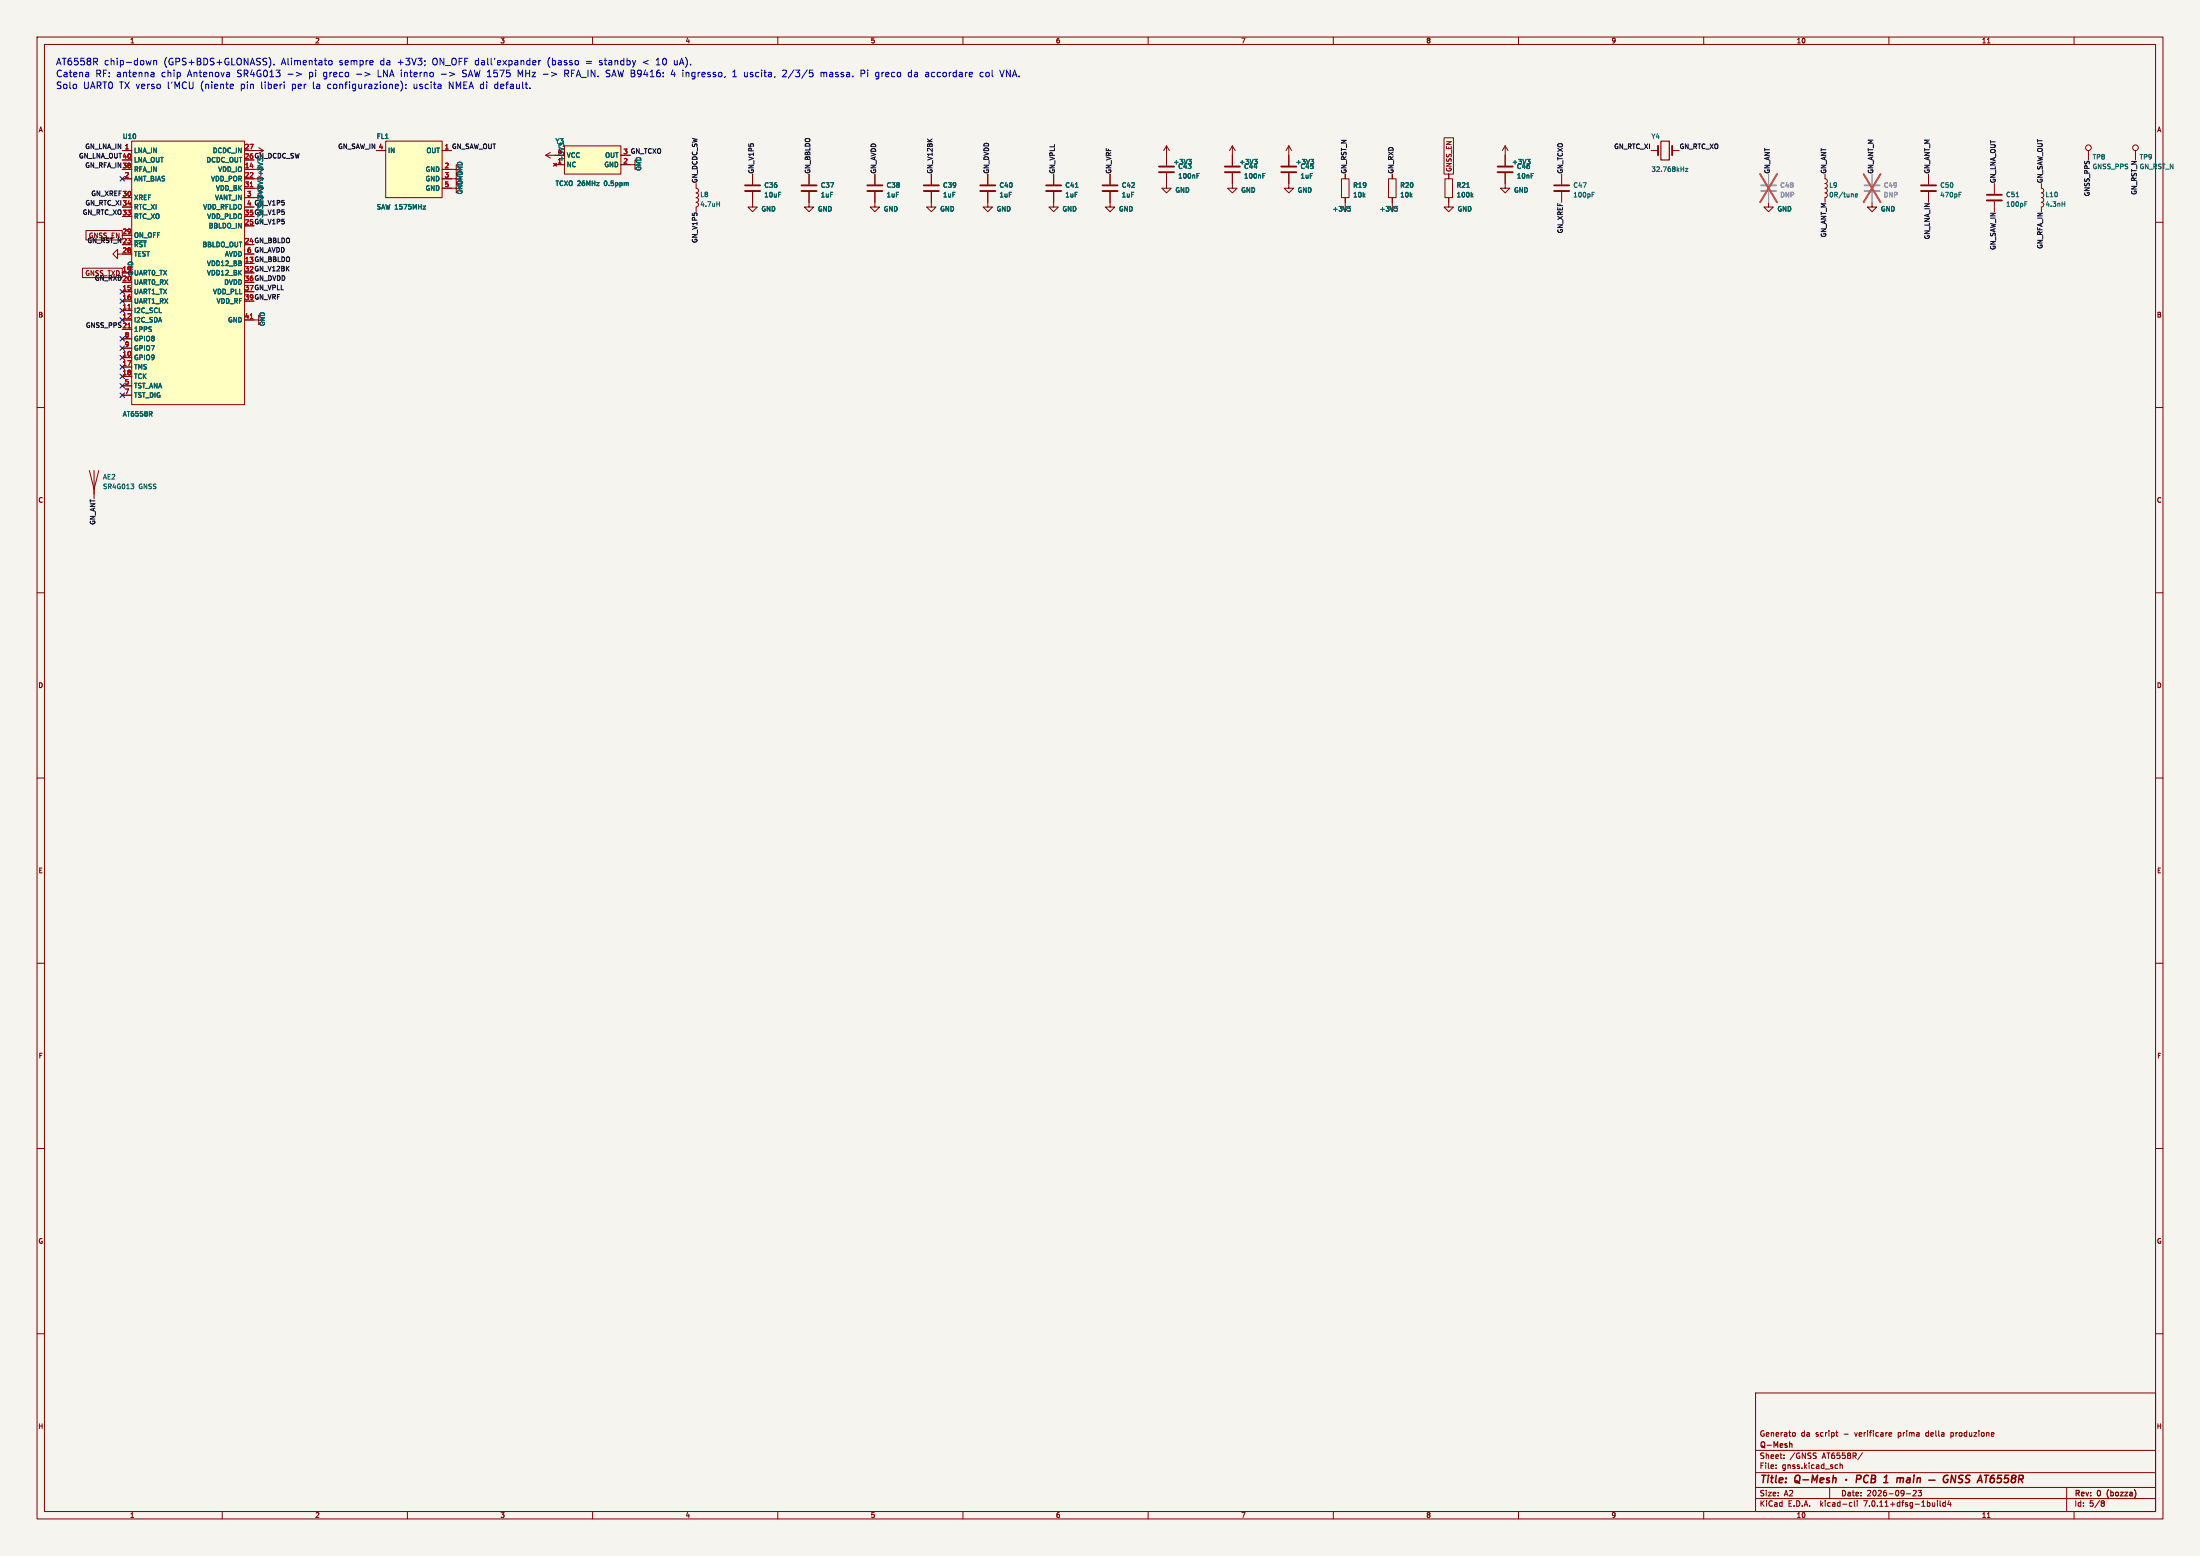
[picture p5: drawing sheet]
<svg xmlns="http://www.w3.org/2000/svg" width="594mm" height="420mm" viewBox="0 0 594 420" stroke-linecap="round" stroke-linejoin="round" font-family="sans-serif">
<path d="M0 0h594v420h-594z" fill="#f5f4ef" stroke="#f5f4ef" stroke-width=".27"/>
<g fill="none" stroke="#840000" stroke-width=".27">
<path d="M10 10h574v400h-574zM12 12h570v396h-570zM60 10v2M110 10v2M160 10v2M210 10v2M260 10v2M310 10v2M360 10v2M410 10v2M460 10v2M510 10v2"/>
<path d="M536.6 11.6h.7M560 10v2M35.6 38.1h30.4v71.1h-30.4zM69.8 39.9l1.3 .7M104.1 38.1h15.3v15.2h-15.3zM152.4 39.4h15.2v7.6h-15.2zM315 39.4v5.3M315 39.4l-.8 1.2M315 39.4l.7 1.2M332.7 39.4v5.3M332.7 39.4l-.7 1.2M332.7 39.4l.8 1.2"/>
<path d="M348 39.4v5.3M348 39.4l-.8 1.2M348 39.4l.7 1.2M389.9 37.2h2.5v9.8h-2.5zM406.4 39.4l-.8 1.2M406.4 39.4v5.3M406.4 39.4l.8 1.2M10 60h2M33 40.6h2.6M33 45.7h2.6M33 48.3h2.6M33 53.3h2.6"/>
<path d="M33 58.4h2.6M33 55.9h2.6M33 43.2h2.6M66 40.6h5.1M66 45.7h5.1M66 48.3h5.1M66 50.8h5.1M66 53.3h5.1M71.1 40.6l-1.3 .8M101.6 40.6h2.5M119.4 50.8h3.8v-1.3l1.3 1.3-1.3 1.3v-1.3M119.4 45.7h3.8v-1.2l1.3 1.2-1.3 1.3v-1.3"/>
<path d="M119.4 48.3h3.8v-1.3l1.3 1.3-1.3 1.2v-1.2M119.4 40.6h2.5M147.3 41.9h5.1M147.3 41.9l1.3 .8M148.6 41.1l-1.3 .8M149.5 44.1l.7 .7M149.9 44.5h2.5M150.2 44.1l-.7 .7M167.6 44.5h3.8v-1.3l1.3 1.3-1.3 1.2v-1.2M167.6 41.9h2.6M188 49.5v1.3l.4 .2 .2 .4-.2 .5-.4 .2 .4 .2 .2 .4-.2 .5-.4 .1 .4 .2 .2 .5-.2 .4-.4 .2 .4 .2 .2 .4-.2 .5-.4 .2v1.3M203.2 51.8v4.1h1.3l-1.3 1.3-1.3-1.3h1.3"/>
<path d="M203.2 47v2.8M218.4 51.8v4.1h1.3l-1.3 1.3-1.2-1.3h1.2M218.4 47v2.8M236.2 51.8v4.1h1.3l-1.3 1.3-1.3-1.3h1.3M236.2 47v2.8M251.5 51.8v4.1h1.2l-1.2 1.3-1.3-1.3h1.3M251.5 47v2.8M266.7 51.8v4.1h1.3l-1.3 1.3-1.3-1.3h1.3M266.7 47v2.8M284.5 51.8v4.1h1.2l-1.2 1.3-1.3-1.3h1.3M284.5 47v2.8M299.7 51.8v4.1h1.3l-1.3 1.3-1.3-1.3h1.3"/>
<path d="M299.7 47v2.8M315 46.7v4.1h1.2l-1.2 1.3-1.3-1.3h1.3M332.7 46.7v4.1h1.3l-1.3 1.3-1.2-1.3h1.2M348 46.7v4.1h1.2l-1.2 1.3-1.3-1.3h1.3M362.2 48.3h2v5h-2zM363.2 47v1.3M363.2 53.3v3.9M374.9 48.3h2v5h-2zM375.9 47v1.3M375.9 53.3v3.9M390.1 48.3h2.1v5h-2.1zM391.2 53.3v2.6h1.2l-1.2 1.3-1.3-1.3h1.3"/>
<path d="M391.2 47v1.3M406.4 46.7v4.1h1.3l-1.3 1.3-1.3-1.3h1.3M421.6 47v2.8M421.6 51.8v2.8M445.8 40.6h1.9M451.5 40.6h1.9M477.5 54.6v1.3h1.3l-1.3 1.3-1.3-1.3h1.3M492.8 47v1.3l.4 .1 .2 .5-.2 .4-.4 .2 .4 .2 .2 .5-.2 .4-.4 .2 .4 .2 .2 .4-.2 .5-.4 .2 .4 .2 .2 .4-.2 .5-.4 .1v1.3M505.5 54.6v1.3h1.2l-1.2 1.3-1.3-1.3h1.3M520.7 47v2.8M520.7 51.8v2.8M538.5 49.5v2.8"/>
<path d="M538.5 54.4v2.8M551.2 49.5v1.3l.4 .2 .2 .4-.2 .5-.4 .2 .4 .2 .2 .4-.2 .5-.4 .1 .4 .2 .2 .5-.2 .4-.4 .2 .4 .2 .2 .4-.2 .5-.4 .2v1.3M563.9 40.6v2.6M576.6 40.6v2.6M582 60h2M22.3 72.4h10.7v2.5h-10.7zM23.2 62.2h9.8v2.6h-9.8zM31.7 68.6v-1.3l-1.2 1.3 1.2 1.3v-1.3h3.9M33 78.7h2.6M33 73.7h2.6M33 76.2h2.6M33 66h2.6"/>
<path d="M33 63.5h2.6M66 68.6h2.6M33 96.5h2.6M33 83.8h2.6M33 86.4h2.6M33 81.3h2.6M33 99.1h2.6M33 88.9h2.6M33 91.4h2.6M33 94h2.6M66 86.4h3.8v-1.3l1.3 1.3-1.3 1.2v-1.2M10 110h2"/>
<path d="M33 101.6h2.6M33 104.1h2.6M33 106.7h2.6M582 110h2M24.1 127l1.3 5.1 1.3-5.1M25.4 127v7.6M10 160h2M582 160h2M10 210h2M582 210h2M10 260h2M582 260h2"/>
<path d="M10 310h2M582 310h2M10 360h2M474 376h108v32h-108zM582 360h2M474 397.5h108M474 391.5h108M479.5 396.2v.2M479.5 395.4v.2M481.7 393.5v.2M481.7 392.7v.2M484.2 386.7l.5 .3v.5l-.5 .2"/>
<path d="M490.2 392.2h.2M490.3 393.1v.4M495.7 386.7h.5M495.7 395.4h.5M495.9 387.5l.3 .2M496.2 396.3l-.5 .1M496.8 395.5l.6-.1 .1 1M496.8 394.9v1.5M502.9 392.1l-1.3 1.9M510.1 386.7h.4l.2 .3-.7 .2M510.1 387.6h.6M526.7 386.7v1.5"/>
<path d="M526.7 387.6l.2 .1M526.9 386.7h-.2M538.3 386.7l.1 .3-.7 .2M60 408v2M110 408v2M160 408v2M210 408v2M260 408v2M310 408v2M360 408v2M410 408v2M460 408v2"/>
<path d="M474 404.5h108M474 401.5h108M494 401.5v3M499.6 405.6h.4M500 406.5l-.4 .1M500.7 405.1v1.3l.2 .2M501.5 405.1v.1M501.5 405.6v1M510 408v2M514.7 403.2h1.2M516.5 402.4l.6-.1 .3 .4-.9 1.1h.9M517.9 402.3h.9l-.5 .5 .4 .2v.6l-.2 .2-.6-.2"/>
<path d="M523.1 405.1v.1M523.1 405.6v1M523.8 405.1v1.3l.2 .2M525.2 405.6h-.4l-.3 .3 .2 .6h.5M525.2 405.1v1.5M526.2 405l-.3 1.1h.9M526.6 405.6v1M536.6 409.6h.7M558 401.5v6.5M560 408v2M567.6 405.1l.6 .3-.3 .3M567.6 405.7h.3"/>
<path d="M567.9 405.7l.3 .6-.6 .3"/>
<circle cx="563.9" cy="39.9" r=".76"/>
<circle cx="576.6" cy="39.9" r=".76"/>
</g>
<g fill="none" stroke="#840000" stroke-width=".4">
<path d="M498.5 399.3v.2M501.3 399.2l.9-.1 .3-.2-.1-.5-.2-.2h-.8l-.2 2M504.5 398.4a.96 .96 0 0 0-1.3 .5 .96 .96 0 0 0 .7 1.3l.4-.2M505.3 399.1h.7M505.4 398.2h.7l.3 .4-.4 .5 .3 .2 .1 .5-.5 .4h-.7zM508.8 398.8l.6-.6-.2 2M513.4 398.9l.6 .2-.2 1.1M526 398.3a.99 .99 0 0 0-1.3 .7 .99 .99 0 0 0 .7 1.2l.5-.2v-.7h-.3M528.1 398.2l-.3 2-.9-2-.2 2M530.1 398.3l-.8-.1-.3 .2-.1 .6 .8 .3 .2 .5-.5 .4-.7-.1M532 398.3l-.8-.1-.3 .2-.1 .6 .8 .3 .2 .5-.4 .4-.8-.1M534.1 399.6h.9"/>
<path d="M535.8 398.2h1.1M536.4 398.2l-.3 2M538.5 398.2l-.6 .1a1.38 1.38 0 0 0-.3 1.9l.7-.2 .2-.7-.3-.3-.6 .1-.2 .2M508.6 400.2h1.1M533.8 400.2l.9-2 .5 2"/>
</g>
<path d="M448.4 38.1h2.3v5.1h-2.3zM483.2 389.8l.6-.1v1" fill="none" stroke="#840000" stroke-width=".3"/>
<g fill="none" stroke="#006464" stroke-width=".27">
<path d="M114.2 55.6h.7l-.7 .9h.7M169.6 49.3v.8M193.5 55.1h.8M194.3 54.4v1.3M290.3 50.6h.8M320.9 43h.8l-.5 .5M321.4 43.5l.3 .5M323.2 47.4h.4M323.2 46.8h.6M338.7 43h.8l-.5 .5M339.2 43.5l.3 .5M341 47.4h.4"/>
<path d="M341 46.8h.6M353.9 43h.8l-.4 .5M354.4 43.5l.3 .5M363.8 55.7h.8l-.4 .5M364.4 56.2l.2 .2-.2 .6M376.5 55.7h.8l-.4 .5M377.1 56.2l.2 .2-.2 .6M396 50.6h.7M397.3 52.7l.4 .5M397.7 52.3l-.5 .5M412.3 43h.8l-.4 .5M412.9 43.5l.2 .5"/>
<path d="M429.9 52.5h.4M429.9 51.9h.6M455.1 45.5h.6l-.6 .8h.6M500.9 52.8l.7-.2-.1-.2-.4-.1-.2 .2 .1 .6h.5M528.9 52.5h.4M528.9 51.9h.6M544.3 53.1h.8M546.7 55.1h.4M546.7 54.4h.6M556.8 55.1h.7M557.5 54.4v1.3M36.3 65h3.2"/>
<path d="M40.6 111.7l.5 .6M41 111.2v.4M35.3 130.6h.8l-.4 .5M35.9 131.1l.2 .3-.2 .5"/>
</g>
<g fill="none" stroke="#840000" stroke-width=".51">
<path d="M447.7 39.4v2.5M451.5 39.4v2.5M201.2 51.6h4M201.2 50h4M216.4 51.6h4.1M216.4 50h4.1M234.2 51.6h4.1M234.2 50h4.1M249.4 51.6h4.1M249.4 50h4.1M264.7 51.6h4M264.7 50h4"/>
<path d="M282.4 51.6h4.1M282.4 50h4.1M297.7 51.6h4.1M297.7 50h4.1M312.9 46.5h4.1M312.9 45h4.1M330.7 46.5h4.1M330.7 45h4.1M345.9 46.5h4.1M345.9 45h4.1M404.4 46.5h4M404.4 45h4"/>
<path d="M419.6 51.6h4.1M419.6 50h4.1M518.7 51.6h4M518.7 50h4M536.4 54.1h4.1M536.4 52.6h4.1"/>
</g>
<path d="M475.5 51.6h4.1M475.5 50h4.1M503.4 51.6h4.1M503.4 50h4.1" fill="none" stroke="#9c9b98" stroke-width=".51"/>
<path d="M477.5 47v2.8M477.5 51.8v2.8M505.5 47v2.8M505.5 51.8v2.8" fill="none" stroke="#9c9b98" stroke-width=".27"/>
<path d="M475.2 47l4.6 7.6M479.8 47l-4.6 7.6M503.2 47l4.5 7.6M507.7 47l-4.5 7.6" fill="none" stroke="#eb3a3d" stroke-width=".46"/>
<g fill="#ffffc2" stroke="#ffffc2" stroke-width=".27">
<path d="M104.1 38.1h15.3v15.2h-15.3z"/>
<path d="M152.4 39.4h15.2v7.6h-15.2z"/>
<path d="M35.6 38.1h30.4v71.1h-30.4z"/>
</g>
<path d="M67.6 50.4h.7M34.5 83.4h.8M34.5 88.5h.8M67.6 85.9h.7" fill="none" stroke="#a90000" stroke-width=".27"/>
<g fill="none" stroke="#0000c2" stroke-width=".27">
<path d="M23.8 19.6l.1 1.1M23.9 19.9l-.1 .1M40.8 16.3l-.3 1.2-.4-.8M41 19.5l.5 .1 .1 1.1M41.5 16.3v1.2M41.5 16.5l.3-.2 .4 .1 .1 1.1M41.6 19.9l-.6 .1M72.6 15.5a2.07 2.07 0 0 1 0 2.7M74 17.4v.1M80 19.5l1.4 .5-1.4 .6M88.8 16.5l.3-.2 .5 .2 .1 .7-.2 .2-.4 .1-.3-.1zM98.5 19.5l1.4 .5-1.4 .6"/>
<path d="M125 19.1v.5M144.1 16.3l.5 .1 .1 .4-.9 .1M144.6 17.4l-.5 .1M145.5 16.3v1.2M146 16.3l-.5 .4M152.5 18.9v1.8M152.5 19.9h.7M152.9 19.9l.6 .8M177.2 17.5h1M177.5 16l-.3 .2M181.6 18.8l-.4 1.3h1.1M182.1 16.3v1l.2 .2"/>
<path d="M197.8 19.4l.6-.5v1.8M201 19.5l.1 1.1 .4 .1 .3-.1M201.8 19.5v1.2M211.3 19.1l.7-.2 .3 .5-1.1 1.3h1.1M221.7 19.7l.5-.2 .2 .3M221.7 19.5v1.2M222.4 19.8v.9M223 19.5l-.6 .3M232.5 19.9l.8-.1 .2-.3-.1-.4-.9-.2v1.8M245.6 19.5l.5 .1M246.1 18.9v1.8M265.5 19.6l-.5-.1-.4 .4 .2 .7h.7"/>
<path d="M266.3 19.6l-.1 .3 .1 .7M271.1 18.9l-.6 1.8M23.9 20.6l-.1 .1M41.6 20.6l-.6 .1M62.4 22.7l.5 .1 .1 .3-.8 .2M62.9 23.8l-.5 .1M76.7 22.1v.2M77.8 20h1.3M96.3 20h1.3M107.3 22.7l.3 .4-.9 .2M107.5 23.8l-.2 .1M108.2 21.9a2.06 2.06 0 0 1 0 2.7"/>
<path d="M109.6 23.7v.2M109.6 22.8v.2M124.9 20.6l.3 .1M133.7 22.8l-.1 .3 .1 .7M140.5 20.2l-.6-1.3v1.8M197.8 20.7h1.1M246.1 20.6l-.5 .1M271.7 20.7v-1.8l1.1 1.8"/>
</g>
<g fill="none" stroke="#000084" stroke-width=".27">
<path d="M32.4 47.7l1.2 1.2M33.6 47.7l-1.2 1.2M32.4 78.1l1.2 1.2M33.6 78.1l-1.2 1.2M32.4 95.9l1.2 1.2M32.4 98.5l1.2 1.2M32.4 80.7l1.2 1.2M32.4 93.4l1.2 1.2M32.4 90.8l1.2 1.2M32.4 83.2l1.2 1.2M32.4 85.8l1.2 1.2M33.6 95.9l-1.2 1.2"/>
<path d="M33.6 98.5l-1.2 1.2M33.6 80.7l-1.2 1.2M33.6 93.4l-1.2 1.2M33.6 90.8l-1.2 1.2M33.6 83.2l-1.2 1.2M33.6 85.8l-1.2 1.2M32.4 101l1.2 1.2M32.4 103.5l1.2 1.2M32.4 106.1l1.2 1.2M33.6 101l-1.2 1.2M33.6 103.5l-1.2 1.2M33.6 106.1l-1.2 1.2"/>
</g>
<g font-size="2.8" fill="#840000">
<text x="475" y="400.9">Title:</text>
<text x="484.7" y="400.9">Q-Mesh</text>
<text x="511.2" y="400.9">1</text>
<text x="515.4" y="400.9">main</text>
<text x="539.8" y="400.9">AT6558R</text>
</g>
<g font-size="2.5" fill="#0000c2">
<text x="15" y="17.7">AT6558R</text>
<text x="28" y="17.7">chip-down</text>
<text x="44.2" y="17.7">(GPS+BDS+GLONASS).</text>
<text x="76" y="17.7">Alimentato</text>
<text x="91.7" y="17.7">sempre</text>
<text x="102.8" y="17.7">da</text>
<text x="107.6" y="17.7">+3V3;</text>
<text x="117.1" y="17.7">ON_OFF dall'expander</text>
<text x="148.3" y="17.7">(basso</text>
<text x="158.8" y="17.7">=</text>
<text x="162.5" y="17.7">standby</text>
<text x="174.3" y="17.7">&lt;</text>
<text x="178" y="17.7">10</text>
<text x="182.9" y="17.7">uA).</text>
<text x="15" y="20.9">Catena</text>
<text x="25.7" y="20.9">RF: antenna</text>
<text x="43.6" y="20.9">chip</text>
<text x="50.7" y="20.9">Antenova</text>
<text x="64.2" y="20.9">SR4G013</text>
<text x="83.7" y="20.9">pi</text>
<text x="87.7" y="20.9">greco</text>
<text x="102.5" y="20.9">LNA interno</text>
<text x="119.8" y="20.9">-&gt;</text>
<text x="125.7" y="20.9">SAW 1575</text>
<text x="140.8" y="20.9">MHz -&gt;</text>
<text x="153.6" y="20.9">RFA_IN. SAW B9416:</text>
<text x="182.7" y="20.9">4</text>
<text x="185.9" y="20.9">ingresso,</text>
<text x="202.7" y="20.9">uscita,</text>
<text x="213.2" y="20.9">2/3/5</text>
<text x="223.6" y="20.9">massa.</text>
<text x="234.5" y="20.9">Pi</text>
<text x="238.6" y="20.9">greco</text>
<text x="247.5" y="20.9">da</text>
<text x="252.2" y="20.9">accordare</text>
<text x="267.1" y="20.9">col</text>
<text x="272.7" y="20.9">VNA.</text>
<text x="15" y="24.2">Solo</text>
<text x="22.4" y="24.2">UART0 TX verso</text>
<text x="45.3" y="24.2">l'MCU</text>
<text x="54.3" y="24.2">(niente</text>
<text x="65.2" y="24.2">pin</text>
<text x="70.8" y="24.2">liberi</text>
<text x="79.2" y="24.2">per</text>
<text x="85" y="24.2">la</text>
<text x="89" y="24.2">configurazione):</text>
<text x="112.3" y="24.2">uscita</text>
<text x="121.9" y="24.2">NMEA di</text>
<text x="134.5" y="24.2">default.</text>
</g>
<g font-size="2.1" fill="#840000">
<text x="475" y="388">Generato</text>
<text x="486.2" y="388">da</text>
<text x="490.2" y="388">script</text>
<text x="497.9" y="388">-</text>
<text x="501.1" y="388">verificare</text>
<text x="512.9" y="388">prima</text>
<text x="520.5" y="388">della</text>
<text x="527.4" y="388">produzione</text>
<text x="475" y="394">Sheet:</text>
<text x="475" y="391.2">Q-Mesh</text>
<text x="483.2" y="394">/GNSS</text>
<text x="492" y="394">AT6558R/</text>
<text x="475" y="396.7">File:</text>
<text x="481.1" y="396.7">gnss.kicad_sch</text>
<text x="475" y="406.9">KiCad</text>
<text x="475" y="404.1">Size:</text>
<text x="481.7" y="404.1">A2</text>
<text x="482.7" y="406.9">E.D.A.</text>
<text x="491.6" y="406.9">kicad-cli</text>
<text x="497" y="404.1">Date:</text>
<text x="503.5" y="406.9">7.0.11+dfsg-1build4</text>
<text x="504" y="404.1">2026-09-23</text>
<text x="560" y="404.3">Rev:</text>
<text x="560" y="406.9">Id:</text>
<text x="564.1" y="406.9">5/8</text>
<text x="566.4" y="404.3">0</text>
<text x="569.6" y="404.3">(bozza)</text>
</g>
<g font-size="1.8" fill="#840000">
<text x="35" y="11.9">1</text>
<text x="85" y="11.9">2</text>
<text x="135" y="11.9">3</text>
<text x="185" y="11.9">4</text>
<text x="235" y="11.9">5</text>
<text x="285" y="11.9">6</text>
<text x="335" y="11.9">7</text>
<text x="385" y="11.9">8</text>
<text x="435" y="11.9">9</text>
<text x="485" y="11.9">10</text>
<text x="535" y="11.9">11</text>
<text x="10.3" y="35.9">A</text>
<text x="582.3" y="35.9">A</text>
<text x="66" y="42.9">26 GN_DCDC_SW</text>
<text x="392.1" y="46.5" transform="rotate(-90 392.1 46.5)">GNSS_EN</text>
<text x="66" y="58.2">35 GN_V1P5</text>
<text x="66.6" y="55.6">4 GN_V1P5</text>
<text x="66" y="65.8">24 GN_BBLDO</text>
<text x="66" y="60.7">25 GN_V1P5</text>
<text x="66" y="70.9">13 GN_BBLDO</text>
<text x="22.9" y="74.6">GNSS_TXD</text>
<text x="66" y="73.4">32 GN_V12BK</text>
<text x="66" y="75.9">36 GN_DVDD</text>
<text x="66" y="78.5">37 GN_VPLL</text>
<text x="66" y="81">39 GN_VRF</text>
<text x="10.3" y="85.9">B</text>
<text x="582.3" y="85.9">B</text>
<text x="10.3" y="135.9">C</text>
<text x="582.3" y="135.9">C</text>
<text x="10.3" y="185.9">D</text>
<text x="582.3" y="185.9">D</text>
<text x="10.3" y="235.9">E</text>
<text x="582.3" y="235.9">E</text>
<text x="10.3" y="285.9">F</text>
<text x="582.3" y="285.9">F</text>
<text x="10.3" y="335.9">G</text>
<text x="582.3" y="335.9">G</text>
<text x="10.2" y="385.9">H</text>
<text x="582.2" y="385.9">H</text>
<text x="35" y="409.9">1</text>
<text x="85" y="409.9">2</text>
<text x="135" y="409.9">3</text>
<text x="185" y="409.9">4</text>
<text x="235" y="409.9">5</text>
<text x="285" y="409.9">6</text>
<text x="335" y="409.9">7</text>
<text x="385" y="409.9">8</text>
<text x="435" y="409.9">9</text>
<text x="485" y="409.9">10</text>
<text x="535" y="409.9">11</text>
</g>
<g font-size="1.8" fill="#0f0f0f">
<text x="22.9" y="40.3">GN_LNA_IN 1</text>
<text x="91.2" y="40.3">GN_SAW_IN 4</text>
<text x="119.9" y="40.4">1 GN_SAW_OUT</text>
<text x="168.2" y="41.7">3 GN_TCXO</text>
<text x="435.7" y="40.3">GN_RTC_XI</text>
<text x="453.4" y="40.3">GN_RTC_XO</text>
<text x="21.2" y="42.8">GN_LNA_OUT40</text>
<text x="22.9" y="45.4">GN_RFA_IN38</text>
<text x="203.7" y="47" transform="rotate(-90 203.7 47)">GN_V1P5</text>
<text x="219" y="47" transform="rotate(-90 219 47)">GN_BBLDO</text>
<text x="236.7" y="47" transform="rotate(-90 236.7 47)">GN_AVDD</text>
<text x="252" y="47" transform="rotate(-90 252 47)">GN_V12BK</text>
<text x="267.2" y="47" transform="rotate(-90 267.2 47)">GN_DVDD</text>
<text x="285" y="47" transform="rotate(-90 285 47)">GN_VPLL</text>
<text x="300.2" y="47" transform="rotate(-90 300.2 47)">GN_VRF</text>
<text x="363.7" y="47" transform="rotate(-90 363.7 47)">GN_RST_N</text>
<text x="376.4" y="47" transform="rotate(-90 376.4 47)">GN_RXD</text>
<text x="422.2" y="47" transform="rotate(-90 422.2 47)">GN_TCXO</text>
<text x="478" y="47" transform="rotate(-90 478 47)">GN_ANT</text>
<text x="493.3" y="47" transform="rotate(-90 493.3 47)">GN_ANT</text>
<text x="506" y="47" transform="rotate(-90 506 47)">GN_ANT_M</text>
<text x="521.2" y="47" transform="rotate(-90 521.2 47)">GN_ANT_M</text>
<text x="24.5" y="53">GN_XREF30</text>
<text x="188.5" y="49.5" transform="rotate(-90 188.5 49.5)">GN_DCDC_SW</text>
<text x="539" y="49.5" transform="rotate(-90 539 49.5)">GN_LNA_OUT</text>
<text x="551.7" y="49.5" transform="rotate(-90 551.7 49.5)">GN_SAW_OUT</text>
<text x="564.4" y="53.1" transform="rotate(-90 564.4 53.1)">GNSS_PPS</text>
<text x="577.1" y="52.7" transform="rotate(-90 577.1 52.7)">GN_RST_N</text>
<text x="22.2" y="58.1">GN_RTC_XO33</text>
<text x="23" y="55.5">GN_RTC_XI34</text>
<text x="23.5" y="65.7">GN_RST_N23</text>
<text x="23.9" y="64.5">GNSS_EN</text>
<text x="188.5" y="65.7" transform="rotate(-90 188.5 65.7)">GN_V1P5</text>
<text x="422.2" y="63.1" transform="rotate(-90 422.2 63.1)">GN_XREF</text>
<text x="493.3" y="64.2" transform="rotate(-90 493.3 64.2)">GN_ANT_M</text>
<text x="521.2" y="64.7" transform="rotate(-90 521.2 64.7)">GN_LNA_IN</text>
<text x="66.6" y="68.3">6 GN_AVDD</text>
<text x="539" y="67.6" transform="rotate(-90 539 67.6)">GN_SAW_IN</text>
<text x="551.7" y="67.3" transform="rotate(-90 551.7 67.3)">GN_RFA_IN</text>
<text x="25.5" y="75.8">GN_RXD20</text>
<text x="23.1" y="88.5">GNSS_PPS 21</text>
<text x="25.9" y="141.8" transform="rotate(-90 25.9 141.8)">GN_ANT</text>
</g>
<g font-size="1.8" fill="#006464">
<text x="33" y="37.7">U10</text>
<text x="36.1" y="41.5">LNA_IN</text>
<text x="57.3" y="41.5">DCDC_IN</text>
<text x="101.6" y="37.7">FL1</text>
<text x="104.6" y="41.5">IN</text>
<text x="115" y="41.5">OUT</text>
<text x="149.9" y="39">Y3</text>
<text x="445.8" y="37.7">Y4</text>
<text x="36.1" y="46.6">RFA_IN</text>
<text x="36.1" y="44">LNA_OUT</text>
<text x="55.7" y="44">DCDC_OUT</text>
<text x="58.8" y="46.6">VDD_IO</text>
<text x="114.8" y="46.6">GND</text>
<text x="152.5" y="43.7" transform="rotate(-90 152.5 43.7)">+3V3</text>
<text x="152.9" y="45.3">NC</text>
<text x="152.9" y="42.8">VCC</text>
<text x="163.1" y="45.3">GND</text>
<text x="163.3" y="42.8">OUT</text>
<text x="173.3" y="46.2" transform="rotate(-90 173.3 46.2)">GND</text>
<text x="316.7" y="44.6">+3V3</text>
<text x="318" y="45.8">C43</text>
<text x="334.5" y="44.6">+3V3</text>
<text x="335.8" y="45.8">C44</text>
<text x="349.8" y="44.6">+3V3</text>
<text x="351" y="45.8">C45</text>
<text x="408.2" y="44.6">+3V3</text>
<text x="409.4" y="45.8">C46</text>
<text x="445.8" y="46.6">32.768kHz</text>
<text x="564.9" y="43.2">TP8</text>
<text x="564.9" y="45.8">GNSS_PPS</text>
<text x="577.6" y="43.2">TP9</text>
<text x="577.6" y="45.8">GN_RST_N</text>
<text x="36.1" y="49.1">ANT_BIAS</text>
<text x="56.9" y="49.1">VDD_POR</text>
<text x="58.2" y="51.7">VDD_BK</text>
<text x="71.2" y="52.8" transform="rotate(-90 71.2 52.8)">+3V3 +3V3</text>
<text x="114.8" y="49.1">GND</text>
<text x="114.8" y="51.7">GND</text>
<text x="125.1" y="52.6" transform="rotate(-90 125.1 52.6)">GND GND</text>
<text x="125.1" y="52.6" transform="rotate(-90 125.1 52.6)">GND</text>
<text x="125.1" y="50.1" transform="rotate(-90 125.1 50.1)">GND</text>
<text x="149.9" y="50.4">TCXO 26MHz</text>
<text x="163.2" y="50.4">0.5ppm</text>
<text x="189" y="53.4">L8</text>
<text x="206.2" y="50.9">C36</text>
<text x="206.2" y="53.5">10uF</text>
<text x="221.5" y="53.5">1uF</text>
<text x="221.5" y="50.9">C37</text>
<text x="239.3" y="53.5">1uF</text>
<text x="239.3" y="50.9">C38</text>
<text x="254.5" y="50.9">C39</text>
<text x="254.5" y="53.5">1uF</text>
<text x="269.7" y="50.9">C40</text>
<text x="269.7" y="53.5">1uF</text>
<text x="287.5" y="50.9">C41</text>
<text x="287.5" y="53.5">1uF</text>
<text x="302.8" y="50.9">C42</text>
<text x="302.8" y="53.5">1uF</text>
<text x="317.2" y="52.2">GND</text>
<text x="318" y="48.4">100nF</text>
<text x="335" y="52.2">GND</text>
<text x="335.8" y="48.4">100nF</text>
<text x="350.3" y="52.2">GND</text>
<text x="351" y="48.4">1uF</text>
<text x="365.2" y="50.9">R19</text>
<text x="365.2" y="53.5">10k</text>
<text x="377.9" y="50.9">R20</text>
<text x="377.9" y="53.5">10k</text>
<text x="393.2" y="50.9">R21</text>
<text x="393.2" y="53.5">100k</text>
<text x="408.7" y="52.2">GND</text>
<text x="409.4" y="48.4">10nF</text>
<text x="424.7" y="50.9">C47</text>
<text x="424.7" y="53.5">100pF</text>
<text x="493.8" y="50.9">L9</text>
<text x="493.8" y="53.5">0R/tune</text>
<text x="523.7" y="50.9">C50</text>
<text x="523.7" y="53.5">470pF</text>
<text x="541.5" y="53.4">C51</text>
<text x="552.2" y="53.4">L10</text>
<text x="36.1" y="54.2">XREF</text>
<text x="36.1" y="59.3">RTC_XO</text>
<text x="36.1" y="56.7">RTC_XI</text>
<text x="54.7" y="56.7">VDD_RFLDO</text>
<text x="55.8" y="59.3">VDD_PLDO</text>
<text x="58" y="54.2">VANT_IN</text>
<text x="101.6" y="56.7">SAW 1575MHz</text>
<text x="189" y="56">4.7uH</text>
<text x="205.5" y="57.3">GND</text>
<text x="220.7" y="57.3">GND</text>
<text x="238.5" y="57.3">GND</text>
<text x="253.7" y="57.3">GND</text>
<text x="269" y="57.3">GND</text>
<text x="286.8" y="57.3">GND</text>
<text x="302" y="57.3">GND</text>
<text x="359.7" y="57.3">+3V3</text>
<text x="372.4" y="57.3">+3V3</text>
<text x="393.4" y="57.3">GND</text>
<text x="479.8" y="57.3">GND</text>
<text x="507.7" y="57.3">GND</text>
<text x="541.5" y="56">100pF</text>
<text x="552.2" y="56">4.3nH</text>
<text x="36.1" y="64.4">ON_OFF</text>
<text x="56.3" y="61.8">BBLDO_IN</text>
<text x="71.2" y="60.4" transform="rotate(-90 71.2 60.4)">+3V3 +3V3</text>
<text x="36.1" y="66.9">~{RST}</text>
<text x="36.1" y="69.4">TEST</text>
<text x="54.6" y="66.9">BBLDO_OUT</text>
<text x="55.8" y="72">VDD12_BB</text>
<text x="60.6" y="69.4">AVDD</text>
<text x="36.1" y="74.5">UART0_TX</text>
<text x="36.1" y="77.1">UART0_RX</text>
<text x="36.2" y="74.5" transform="rotate(-90 36.2 74.5)">GND</text>
<text x="55.8" y="74.5">VDD12_BK</text>
<text x="60.4" y="77.1">DVDD</text>
<text x="36.1" y="79.6">UART1_TX</text>
<text x="36.1" y="82.1">UART1_RX</text>
<text x="57.4" y="79.6">VDD_PLL</text>
<text x="58.4" y="82.1">VDD_RF</text>
<text x="36.1" y="84.7">I2C_SCL</text>
<text x="36.1" y="87.2">I2C_SDA</text>
<text x="36.1" y="89.8">1PPS</text>
<text x="61.5" y="87.2">GND</text>
<text x="71.7" y="88.2" transform="rotate(-90 71.7 88.2)">GND</text>
<text x="36.1" y="92.3">GPIO8</text>
<text x="36.1" y="94.8">GPIO7</text>
<text x="36.1" y="97.4">GPIO9</text>
<text x="36.1" y="99.9">TMS</text>
<text x="36.1" y="102.5">TCK</text>
<text x="36.1" y="105">TST_ANA</text>
<text x="36.1" y="107.5">TST_DIG</text>
<text x="33" y="112.6">AT6558R</text>
<text x="27.7" y="129.6">AE2</text>
<text x="27.7" y="132.2">SR4G013</text>
<text x="37.4" y="132.2">GNSS</text>
</g>
<g font-size="1.8" fill="#a90000">
<text x="33.6" y="40.4">1</text>
<text x="66" y="40.4">27</text>
<text x="102.2" y="40.4">4</text>
<text x="119.9" y="40.4">1</text>
<text x="150.4" y="41.7">4</text>
<text x="168.2" y="41.7">3</text>
<text x="33" y="45.5">38</text>
<text x="33" y="42.9">40</text>
<text x="66" y="45.5">14</text>
<text x="66" y="42.9">26</text>
<text x="119.9" y="45.5">2</text>
<text x="150.4" y="44.2">1</text>
<text x="168.2" y="44.2">2</text>
<text x="33" y="53.1">30</text>
<text x="33.6" y="48">2</text>
<text x="66" y="48">22</text>
<text x="66" y="50.5">31</text>
<text x="66.6" y="53.1">3</text>
<text x="119.9" y="48">3</text>
<text x="119.9" y="50.5">5</text>
<text x="33" y="58.2">33</text>
<text x="33" y="55.6">34</text>
<text x="66" y="58.2">35</text>
<text x="66.6" y="55.6">4</text>
<text x="33" y="63.2">29</text>
<text x="33" y="65.8">23</text>
<text x="66" y="65.8">24</text>
<text x="66" y="60.7">25</text>
<text x="33" y="68.3">28</text>
<text x="66" y="70.9">13</text>
<text x="66.6" y="68.3">6</text>
<text x="33" y="73.4">19</text>
<text x="33" y="75.9">20</text>
<text x="66" y="73.4">32</text>
<text x="66" y="75.9">36</text>
<text x="33" y="83.6">11</text>
<text x="33" y="78.5">15</text>
<text x="33" y="81">16</text>
<text x="66" y="78.5">37</text>
<text x="66" y="81">39</text>
<text x="33" y="86.1">12</text>
<text x="33" y="88.6">21</text>
<text x="66" y="86.1">41</text>
<text x="33.6" y="91.2">8</text>
<text x="33.6" y="93.7">9</text>
<text x="33" y="96.3">10</text>
<text x="33" y="98.8">17</text>
<text x="33" y="101.3">18</text>
<text x="33.6" y="103.9">5</text>
<text x="33.6" y="106.4">7</text>
</g>
<g font-size="1.8" fill="#939391">
<text x="480.6" y="50.9">C48</text>
<text x="480.6" y="53.5">DNP</text>
<text x="508.5" y="50.9">C49</text>
<text x="508.5" y="53.5">DNP</text>
</g>
</svg>
